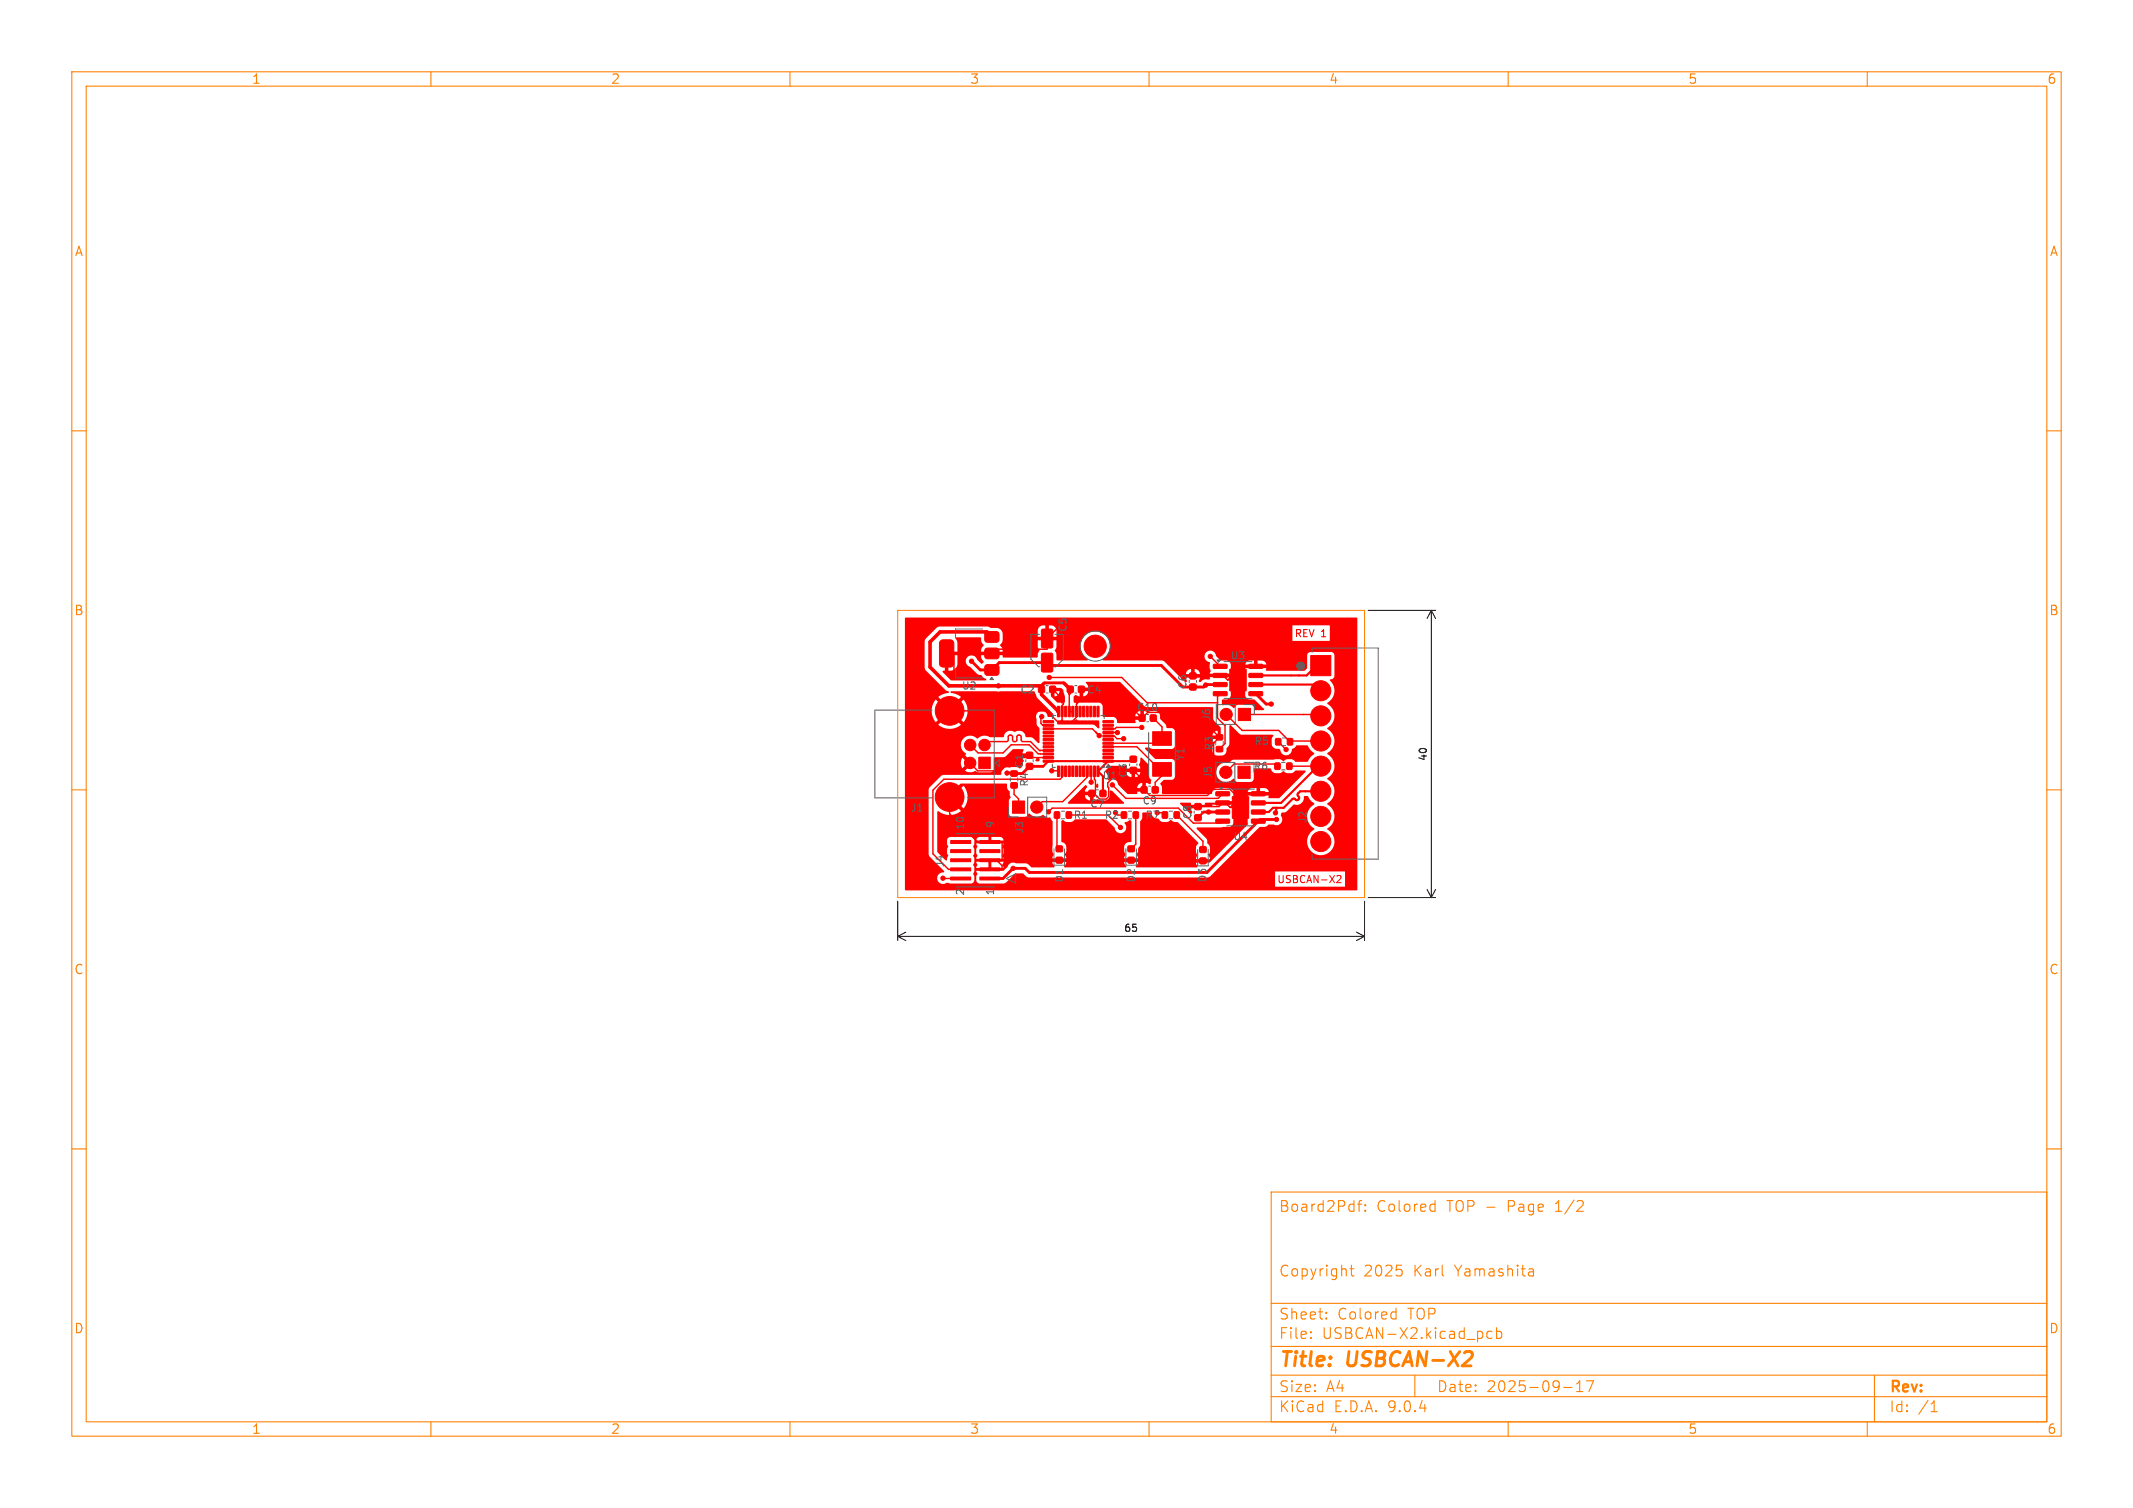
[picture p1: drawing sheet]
<svg xmlns="http://www.w3.org/2000/svg" width="297mm" height="210mm" viewBox="0 0 297 210" stroke-linecap="round" stroke-linejoin="round" font-family="sans-serif">
<g fill="none" stroke="#000" stroke-width=".14">
<path d="M190.5 85h9.4M199.3 85v40M199.3 85l.6 1.1M199.3 85l-.6 1.1M125 125.5v5.5M125 130.4h65M125 130.4l1.1 .6M126.1 129.8l-1.1 .6M188.9 129.8l1.1 .6M190 125.5v5.5M190 130.4l-1.1 .6M190.5 125h9.4"/>
<path d="M198.7 123.9l.6 1.1M199.9 123.9l-.6 1.1"/>
</g>
<path d="M186.2 122l.3-.1 .2 .3-.6 .7h.6" fill="none" stroke="#f00" stroke-width=".14"/>
<g fill="#f00" stroke="#f00" stroke-width=".14">
<path d="M153.6 105.9h1.4v.2v.1h-1.4z"/>
<path d="M153.6 105.4h1.4v.2v.1h-1.4z"/>
<path d="M153.6 104.9h1.4v.2v.1h-1.4z"/>
<path d="M153.6 104.4h1.4v.2v.1h-1.4z"/>
<path d="M153.6 103.9h1.4v.2v.1h-1.4z"/>
<path d="M153.6 103.4h1.4v.2v.1h-1.4z"/>
<path d="M153.6 102.9h1.4v.2v.1h-1.4z"/>
<path d="M153.6 102.4h1.4v.2v.1h-1.4z"/>
<path d="M153.6 101.9h1.4v.2v.1h-1.4z"/>
<path d="M153.6 101.4h1.4v.2v.1h-1.4z"/>
<path d="M153.6 100.9h1.4v.2v.1h-1.4z"/>
<path d="M153.6 100.4h1.4v.2v.1h-1.4z"/>
<path d="M152.8 98.4h.2v1.4h-.3z"/>
<path d="M152.3 98.4h.2v1.4h-.3z"/>
<path d="M151.8 98.4h.2v1.4h-.3z"/>
<path d="M151.3 98.4h.2v1.4h-.3z"/>
<path d="M150.8 98.4h.2v1.4h-.3z"/>
<path d="M150.3 98.4h.2v1.4h-.3z"/>
<path d="M149.8 98.4h.2v1.4h-.3z"/>
<path d="M149.3 98.4h.2v1.4h-.3z"/>
<path d="M148.8 98.4h.2v1.4h-.3z"/>
<path d="M148.3 98.4h.2v1.4h-.3z"/>
<path d="M147.8 98.4h.2v1.4h-.3z"/>
<path d="M147.3 98.4h.2v1.4h-.3z"/>
<path d="M145.3 100.4h1.3l.1 .2-.1 .1h-1.3z"/>
<path d="M145.3 100.9h1.3l.1 .2-.1 .1h-1.3z"/>
<path d="M145.3 101.4h1.3l.1 .2-.1 .1h-1.3z"/>
<path d="M145.3 101.9h1.3l.1 .2-.1 .1h-1.3z"/>
<path d="M145.3 102.4h1.3l.1 .2-.1 .1h-1.3z"/>
<path d="M145.3 102.9h1.3l.1 .2-.1 .1h-1.3z"/>
<path d="M145.3 103.4h1.3l.1 .2-.1 .1h-1.3z"/>
<path d="M145.3 103.9h1.3l.1 .2-.1 .1h-1.3z"/>
<path d="M145.3 104.4h1.3l.1 .2-.1 .1h-1.3z"/>
<path d="M145.3 104.9h1.3l.1 .2-.1 .1h-1.3z"/>
<path d="M145.3 105.4h1.3l.1 .2-.1 .1h-1.3z"/>
<path d="M145.3 105.9h1.3l.1 .2-.1 .1h-1.3z"/>
<path d="M147.3 106.7l.2 .1v1.3v.1l-.3-.1z"/>
<path d="M147.8 106.7l.2 .1v1.3v.1l-.3-.1z"/>
<path d="M148.3 106.7l.2 .1v1.3v.1l-.3-.1z"/>
<path d="M148.8 106.7l.2 .1v1.3v.1l-.3-.1z"/>
<path d="M149.3 106.7l.2 .1v1.3v.1l-.3-.1z"/>
<path d="M149.8 106.7l.2 .1v1.3v.1l-.3-.1z"/>
<path d="M150.3 106.7l.2 .1v1.3v.1l-.3-.1z"/>
<path d="M150.8 106.7l.2 .1v1.3v.1l-.3-.1z"/>
<path d="M151.3 106.7l.2 .1v1.3v.1l-.3-.1z"/>
<path d="M151.8 106.7l.2 .1v1.3v.1l-.3-.1z"/>
<path d="M152.3 106.7l.2 .1v1.3v.1l-.3-.1z"/>
<path d="M152.8 106.7l.2 .1v1.3v.1l-.3-.1z"/>
<path d="M158.9 109.6h.8v.8h-.8z"/>
<path d="M160.5 109.6h.7v.8h-.7z"/>
<path d="M169.4 104h.8v.7h-.8z"/>
<path d="M169.4 102.3h.8v.7h-.8z"/>
<path d="M172.4 98.7h1.7v1.7h-1.7z"/>
<path d="M182.5 91.3h2.8v2.8h-2.8z"/>
<path d="M153.2 110.1h.8v.8h-.8z"/>
<path d="M151.6 110.1h.8v.8h-.8z"/>
<path d="M161.9 113.1h.6v.8h-.6z"/>
<path d="M163.5 113.1h.7v.8h-.7z"/>
<path d="M156.2 113.1h.6v.8h-.6z"/>
<path d="M157.8 113.1h.7v.8h-.7z"/>
<path d="M177.6 102.9h.7v.8h-.7z"/>
<path d="M179.3 102.9h.7v.8h-.7z"/>
<path d="M137.2 92.7l.3-.1h1.5l.1 .3-.1 1-.3 .2-1.4-.1-.2-.3z"/>
<path d="M137.2 90.4l.3-.1h1.5l.1 .3-.1 1-.3 .2-1.4-.1-.2-.3z"/>
<path d="M131 89.2l.2-.1h1.1l.2 .1 .2 .2 .1 3-.1 .2-.2 .2-1.3 .1-.3-.3-.1-3z"/>
<path d="M137.2 88.1l.3-.1h1.5l.1 .3-.1 1-.3 .2-1.4-.1-.2-.3z"/>
<path d="M157.4 105.3h.8v.8h-.8z"/>
<path d="M157.4 106.9h.8v.8h-.8z"/>
<path d="M140.8 107.4h.8v.7h-.8z"/>
<path d="M140.8 109h.8v.7h-.8z"/>
<path d="M169 92.5h1.8l.1 .5-.2 .1h-1.7l-.1-.2z"/>
<path d="M169 93.8h1.8l.1 .5-.2 .1h-1.7l-.1-.2z"/>
<path d="M169 95.1l1.8-.1 .1 .5-.2 .1h-1.7l-.1-.1z"/>
<path d="M169 96.3h1.8l.1 .5-.2 .1h-1.7l-.1-.1z"/>
<path d="M173.9 96.3h1.8l.1 .5-.1 .1h-1.7l-.1-.1z"/>
<path d="M173.9 95.1l1.8-.1 .1 .5-.1 .1h-1.7l-.1-.1z"/>
<path d="M173.9 93.8h1.8l.1 .5-.1 .1h-1.7l-.1-.2z"/>
<path d="M173.9 92.5h1.8l.1 .5-.1 .1h-1.7l-.1-.2z"/>
<path d="M171.2 93.2h2.3v3h-2.3z"/>
<path d="M167.1 119.5h.8v.8h-.8z"/>
<path d="M167.1 117.9h.8v.8h-.8z"/>
<path d="M136.3 105.5h1.6v1.6h-1.6z"/>
<path d="M144.6 95.6h.8v.8h-.8z"/>
<path d="M146.2 95.6h.8v.8h-.8z"/>
<path d="M148.6 95.6h.8v.8h-.8z"/>
<path d="M150.2 95.6h.8v.8h-.8z"/>
<path d="M179.2 106.3h.7v.8h-.7z"/>
<path d="M177.5 106.3h.7v.8h-.7z"/>
<path d="M160.2 99.6h.8v.8h-.8z"/>
<path d="M158.6 99.6h.8v.8h-.8z"/>
<path d="M147.1 119.4h.8v.8h-.8z"/>
<path d="M147.1 117.8h.8v.8h-.8z"/>
<path d="M165.7 95.3h.8v.8h-.8z"/>
<path d="M165.7 93.7h.8v.8h-.8z"/>
<path d="M142.9 106.3h.9v.8h-.9z"/>
<path d="M142.9 104.8h.9v.8h-.9z"/>
<path d="M141 111.6h1.7v1.7h-1.7z"/>
<path d="M172.4 106.7h1.7v1.7h-1.7z"/>
<path d="M157.1 119.4h.8v.8h-.8z"/>
<path d="M157.1 117.8h.8v.8h-.8z"/>
<path d="M145.1 91h1.2l.3 .1v2.3l-.2 .2h-1.2l-.2-.2z"/>
<path d="M145.1 87.7l1.2-.1 .3 .2v2.2l-.2 .2-1.2 .1-.2-.2z"/>
<path d="M169.3 110.3h1.8l.1 .5h-.1h-1.7l-.1-.1z"/>
<path d="M169.3 111.6l1.8-.1 .1 .5-.1 .1h-1.7l-.1-.1z"/>
<path d="M169.3 112.8h1.8l.1 .5-.1 .1h-1.7l-.1-.2z"/>
<path d="M169.3 114.1h1.8l.1 .5-.1 .1-1.7-.1-.1-.1z"/>
<path d="M174.3 114.1h1.8l.1 .5-.2 .1-1.7-.1-.1-.1z"/>
<path d="M174.3 112.8h1.8l.1 .5-.2 .1h-1.7l-.1-.2z"/>
<path d="M174.3 111.6l1.8-.1 .1 .5-.2 .1h-1.7l-.1-.1z"/>
<path d="M174.3 110.3h1.8l.1 .5h-.2h-1.7l-.1-.1z"/>
<path d="M171.6 111h2.3v3h-2.3z"/>
<path d="M160.5 101.9h2.6v1.9h-2.6z"/>
<path d="M160.5 106.2h2.6v1.9h-2.6z"/>
<path d="M166.4 113.5h.8v.8h-.8z"/>
<path d="M166.4 111.9h.8v.8h-.8z"/>
<path d="M136.4 122.1h2.8v.4h-2.8z"/>
<path d="M132.4 122.1h2.8v.4h-2.8z"/>
<path d="M136.4 120.9h2.8v.4h-2.8z"/>
<path d="M132.4 120.9h2.8v.4h-2.8z"/>
<path d="M136.4 119.6h2.8v.4h-2.8z"/>
<path d="M132.4 119.6h2.8v.4h-2.8z"/>
<path d="M136.4 118.3h2.8v.4h-2.8z"/>
<path d="M132.4 118.3h2.8v.4h-2.8z"/>
<path d="M136.4 117.1h2.8v.4h-2.8z"/>
<path d="M132.4 117.1h2.8v.4h-2.8z"/>
<path d="M148.5 113.1h.7v.8h-.7z"/>
<path d="M146.8 113.1h.7v.8h-.7z"/>
<circle cx="170.7" cy="99.5" r=".85"/>
<circle cx="183.9" cy="96.2" r="1.4"/>
<circle cx="183.9" cy="99.7" r="1.4"/>
<circle cx="183.9" cy="103.2" r="1.4"/>
<circle cx="183.9" cy="106.7" r="1.4"/>
<circle cx="183.9" cy="110.2" r="1.4"/>
<circle cx="183.9" cy="113.7" r="1.4"/>
<circle cx="183.9" cy="117.2" r="1.4"/>
<circle cx="137.1" cy="103.7" r=".8"/>
<circle cx="135.1" cy="103.7" r=".8"/>
<circle cx="135.1" cy="106.2" r=".8"/>
<circle cx="132.2" cy="111" r="2"/>
<circle cx="132.2" cy="99" r="2"/>
<circle cx="144.4" cy="112.4" r=".85"/>
<circle cx="170.7" cy="107.5" r=".85"/>
<circle cx="152.5" cy="90" r="1.55"/>
<circle cx="156" cy="115.2" r=".3"/>
<circle cx="156.5" cy="102.9" r=".3"/>
<circle cx="155.6" cy="102" r=".3"/>
<circle cx="166" cy="107" r=".3"/>
<circle cx="172" cy="104" r=".3"/>
<circle cx="166" cy="103" r=".3"/>
<circle cx="174" cy="104" r=".3"/>
<circle cx="150.3" cy="111.2" r=".3"/>
<circle cx="132.8" cy="94.2" r=".3"/>
<circle cx="146.1" cy="94.3" r=".3"/>
<circle cx="140.2" cy="107.7" r=".3"/>
<circle cx="139" cy="95.5" r=".3"/>
<circle cx="141.1" cy="120.9" r=".3"/>
<circle cx="177" cy="98" r=".3"/>
<circle cx="177.7" cy="114.1" r=".3"/>
<circle cx="167.9" cy="95.4" r=".3"/>
<circle cx="168.3" cy="113.1" r=".3"/>
<circle cx="135.3" cy="92.1" r=".3"/>
<circle cx="154.9" cy="109.3" r=".3"/>
<circle cx="153.1" cy="102.4" r=".3"/>
<circle cx="159" cy="101.3" r=".3"/>
<circle cx="146.4" cy="107.3" r=".3"/>
<circle cx="131.3" cy="122.3" r=".3"/>
<circle cx="151.9" cy="108.9" r=".3"/>
<circle cx="168.5" cy="91.4" r=".3"/>
<circle cx="146" cy="113.1" r=".3"/>
<circle cx="145.1" cy="99.8" r=".3"/>
<circle cx="179.1" cy="104.4" r=".3"/>
<circle cx="177.6" cy="113.2" r=".3"/>
</g>
<g fill="none" stroke="#f00" stroke-width=".2">
<path d="M132.2 99h13.5l1.6 1.5h1.9l.7-.6v-1.8l.7-.7h5.8l2.6 2.6 .8-.8h6.5l3.5 3.5-.8 .8v6.4M132.8 91v3.2M145 95.5v.5M145.1 99.8l-.2 .1v.8l.3 .3h.8M145.8 92.3l.4 .4M146.1 94.3h10.1l3.5 3.6h9.8M146.6 96l1.5 1.5v.5l-.2 .2v2.3M147.9 99.1h.1M148 86.7l-2.2 2.2v1.5h-6.8l-.6 .6h-6.6M148 86.6h9.1M148.9 96.6v2.5h.5M149 96v.5"/>
<path d="M149.9 99.1h.1M166.1 94.1h4.2l.6 .6M167.9 95.3l-.1 .1M168.5 91.4l1.4 1.4M169.9 96.6l-.4 .4v3l1.1 1.1v2.4l-.8 .8M170.7 99.5l2.3 2.2h5l1.6 1.6 .1-.1h4.2M170.9 94.7h1.5M173.3 99.5h10.4l.2 .2M174.9 92.8h-2.1l-1.9 1.9M183.5 95.8l.4 .4M183.9 92.7h.1M183.9 96.2h.1"/>
<path d="M183.9 99.7h.1M132.2 111v2.4l3.9 3.9h3.4v2.5M132.2 112.2h.1M135.1 106.3h.1M135.1 103.8l1.1 1.1h3.5l1.1-1.2h2.5l1.3 1.3h1.4M135.1 103.8h.1M137.1 103.8l.5-.5h2.6l.2-.2v-.6l.2-.1 .4 .1v.7l.4 .1 .2-.2v-.6l.4-.1 .2 .1v.6l.1 .1 1.2 .1 1.2 1.2h1.3M138.8 119.8l.7 .8v.5h-1.7M139.5 119.8h18M139.5 119.8h-1.7M141.1 107.7h.1M141.2 109.4v1.2l.6 .6v1.2"/>
<path d="M143.3 105.2l.4 .3M144.8 105h.1M146 105.5h-4.8l-1.9 1.9h-3.2l-1-1.1M146 101.5h6.1l1 .9M146 113.1l.5-.6h17.6l2.1 2.1h3.8l.3-.2M146.4 107.3l1 .1M147.2 113.5v4.4l.3 .3M147.4 107.4h.1M147.5 118.2h.1M147.5 119.8h.1M147.9 107.4h.1M147.9 107.4v.8l-.3 .3h-16.2l-1.5 1.5v8.9l2.2 2.2h1.7"/>
<path d="M148.8 113.5h5.5l1.7 1.7M151.4 107.4h.1M151.4 107.4v.8l-3.4 3.4h-2.9l-.7 .8M151.9 107.4h.1M151.9 107.4v1.5M152 110.5h.4M152.4 107.4h.1M152.4 107.4v1.1l.1 .2v1.7l-.1 .1M152.9 107.4h.1M154.3 102.5h.9l.3 .4h1M154.3 102h1.3M154.3 104h4l3.1 3.2h.4v.8l-.9 1v1"/>
<path d="M154.9 109.3l1.9 1.9h12.8l.7-.7M155.6 113.5h.9M157.5 118.2h.1M157.5 119.8h.1M157.5 119.8l.1 .1h9.9M157.8 105.7l-.3 .3M158.2 113.5v4.1l-.7 .6M159 101.3h-3.5l-.2 .2h-1M160.6 100l1.2 1.2v1.8M161.1 113.2h.8l.3 .3M161.8 102.9l-.7 .6h-6.8M163.8 113.5l3.7 3.7v1.1"/>
<path d="M166.8 112.3h2.9l.6-.5h.3l.7 .7M167.5 119.9h.1M169 109.9l-.9 .9h-8l-.8-.8v-1.2l-1.5-1.5h-1.8l-1.8 1.7v.6l.2 .1v1.2l-.4 .4h-.9l-.7-.8M169 109.9h2.3l1.2 1.3M171.3 112.5h1.4M175.2 110.5h-2l-1.9 2M175.4 114.1l-.2 .3M177.6 113.2h.1M177.9 106.7l-.3-.3h-5.8l-1.1 1.2M178 103.3h.1M178 103.3l1.1 1.1M183.3 113.1l.6 .6"/>
<path d="M183.9 113.7h.1M183.9 106.7h-4.4M183.9 106.7h.1M183.9 110.2h.1M131.3 122.3h2.5"/>
</g>
<path d="M135.3 92.1h.1M135.3 92.1l1.2 1.2h1.6l1-1h6.7M145.3 95.2l.1-.1h2.7l.1 .1M146.2 92.7h15.5l3 3h2.9l.3-.3M149 96.5l-.1 .1M167.9 95.3h2M174.9 96.6l1.4 1.4h.7M140.2 107.7h.9M145.2 106.7h-1.9l-.9 1h-1.2M167.6 113.1h2.7M175.2 114.4l-7.1 7.1h-24.8l-.5-.6h-1.7l-1.4 1.4h-1.9M175.4 114.1h2.3" fill="none" stroke="#f00" stroke-width=".4"/>
<path d="M138.1 88.7l-.7-.7h-6.5l-1.4 1.4v3.5l2.6 2.6h12.9l.3-.3M145 96v.7l2.3 2.3v.1M148.2 95.2l.8 .8" fill="none" stroke="#f00" stroke-width=".5"/>
<path d="M174.9 95.3h8.1l.9 .9M183.9 92.7h-.6l-1.4 1.4h-7M152.9 107.4l.7 .7v2.4M154.3 106l-1.4 1.4M157.5 106h-11.5l-.8 .7M167.6 113.1l-.8 .8M177.7 112.5v.6l-.1 .1M183.5 106.7l-5.1 5.1h-3.2M183.9 110.2h-2.9l-.3 .4 .2 .5-.1 .2-.2 .1-.4-.2h-.2l-1.3 1.3h-1.4l-.6 .6h-1.5" fill="none" stroke="#f00" stroke-width=".3"/>
<g fill="#f00">
<path d="M149.3 111.2l.4-.4h1.4a.71 .71 0 0 0 .7 .7v-.7h-2.1l1.4-1.5 .3 .3-.3 .3v.4h.8l.1 .2h.2l.1 1 .5-.2 .4 .2h.6a.72 .72 0 0 0 .7-.7v-.6l.3-.1 1.7 1.7v.1h-7.7l-.1-.2z"/>
<path d="M153.9 107.3l.7-.6h2.1h.2l-.1 .3h2l-.2-.5 .2-.4v-.5l.1-.1 1.1 1.1v1.6a.7 .7 0 0 1 .1 1l-.6-.2v.9l-.2 .1-.1 .2-.9 .1 .1 .2-.1 .1h-1.3l-.9-.9 2.9 .1v-.8a.71 .71 0 0 0-.7 .7h-2.2l-.4-.4a.85 .85 0 0 0-1.3-.6l-.2-.2v-.6l-.3-.4h2.9l.2 .5 .2 .2h.8a.71 .71 0 0 0 .8-.7h-.8v.7h-.5v-.7h-3.6z"/>
<path d="M152.7 109.1l.2 .1v.5a.26 .26 0 0 1-.3-.2 .26 .26 0 0 1 .1-.3z"/>
<path d="M144.3 105.6h.4v.4h-.5v-.1z"/>
<path d="M147.2 100.4l.7-.2 .1 .1h1.5l.4-.1 .1 .1h2.7a.32 .32 0 0 1 .3 .1 .32 .32 0 0 1 .1 .4v.5l-.2 .1-.4-.4-.3-.1h-4.9l-.1-.1z"/>
<path d="M146.3 96.1l.3-.1 .1-.2h1.1l.3 .3 .2 .9v.8l-.4 .2-.2-.1-.5-.1-.9-.8h.5a.71 .71 0 0 0 .7-.7h-.7v.7h-.5z"/>
<path d="M126 86.1l62.9-.1 .1 37.9-62.9 .1-.1-.5h61.3v-2.1h-9.8v2.1h-51.5v-30.5h2.7l.2 .4 2.7 2.7 .5 .2v.2l-.8 .2-.7 .4 1 .9-.3 .4-1-1-.1 .2a2.49 2.49 0 0 0 .1 3l1-1 .3 .4-1 .9 .2 .1a2.49 2.49 0 0 0 3-.1l-1-.9 .4-.4 1 1 .1-.2a2.49 2.49 0 0 0-.1-3l-1 1-.4-.4 1-.9-.6-.4-.8-.2v-.2h11.6l.4 .9 2.2 2.1 .1 .3-.1 .2h-.7a.82 .82 0 0 0-1.4-.6 .84 .84 0 0 0-.2 1l.1 .8 .3 .4v2.1h-.2l-.8-.8h-.8l-.1-.1a.94 .94 0 0 0-1.5-.7 1 1 0 0 0-1.6 .8h-1.8a1.5 1.5 0 0 0-1.9 .2 1.31 1.31 0 0 0-2 .1 1.31 1.31 0 0 0 .5 1.9l-.1 .3 .6 .6-.3 .2-.1 .1-.6-.6a1.29 1.29 0 0 0 0 1.5l.6-.6 .1 .1 .3 .2-.6 .7a1.63 1.63 0 0 0 1.5 0l.3 .2 1.9-.1 .3-.3v-1.7l1.5-.1 1.2-1.1h1.4v.2l-.1 .4 .9 .1v.4h-.9l.2 .6-.2 .4v.3l-.3 .3-.6-.2-.9 .1a.94 .94 0 0 0-1.2 1h-8.1l-.2 .1-1.7 1.7-.1 .3v9l.1 .3 2 2 .1 .1-.1 .1a.81 .81 0 0 0-.9 1.1 .81 .81 0 0 0 1.3 .3l.5 .1h3l.3-.2 .1-.8a.49 .49 0 0 1 0-.7v-.5a.41 .41 0 0 1 0-.7h.2l.2 .3-.2 .5h3.8l-.1-.5 .1-.4h-1.7v.9h-.4v-.9l-1.9 .1v-.6a.41 .41 0 0 1 0-.7v-.5h.2v.5a.52 .52 0 0 1 0 .7l3.8 .1v-.1a.49 .49 0 0 1 0-.7v-.6a.41 .41 0 0 1 0-.6v-.1h-3.8l.2 .5-.2 .3h-.2a.52 .52 0 0 1 0-.8v-.5l4 .1v-.2l-.1-.2-.3-.1h-1.3v.5h-.4v-.5h-1.3l-.2 .1-.2 .3h-.2l-.2-.3-.2-.1h-3l-.3 .1-.1 .2v.7l.1 .3-.1 .3v.6l.1 .4-.1 .6h-.2l-1.2-1.2v-5.5l.1-.1a2.53 2.53 0 0 0 3.2-.1l-1-.9 .4-.4 1 1 .1-.2a2.49 2.49 0 0 0-.1-3l-1 1-.4-.4 1-.9h6.3l.1 .1 .1 .7a.97 .97 0 0 1 .3 1l.1 .2-.2 .4v1.8l.1 .3 .3 .2 1.9-.1 .2-.1 .2-.3h.1a1.5 1.5 0 0 0 2 .2l.1 .1a.9 .9 0 0 0 .8 .2l.4 .6-.1 4.1 .2 .5-.2 .5h2l-.1-.2a.3 .3 0 0 1 0-.6l.1-.9a1.1 1.1 0 0 0-.7-.6v-2.8l.2-.2 .5 .3h.6l.6-.4h4.3l1.2 1.2a.81 .81 0 0 0 1.2 .6 .81 .81 0 0 0 .2-1.3v-.1l.4-.1 .3-.2 .2 .2v2.8v.1a.79 .79 0 0 0-1 .6v.7l.2 .4-.2 .5h2l-.2-.5 .2-.4v-.5l.3-.5v-3.2l.2-.5 .1-.7 1.1-.1 .1 .2a1.04 1.04 0 0 0 1.1 .8l.2 .2 .3 .2 .8-.1a.36 .36 0 0 1 .3-.2 .36 .36 0 0 1 .4 .2l.6 .1 2.8 2.8 .1 .2-.4 .4v.8l.2 .4-.2 .5h2l-.2-.5 .2-.4v-.8l-.4-.5v-.5l-1.5-1.5 .1-.1 4.4-.1a.65 .65 0 0 0 .6-.6v-.5l-.1-.4 .1-.4v-.5l-.1-.4 .1-.3h-2.9v.2l-.1 .1-.5-.1-.8 .1-.3 .2h-1.3l.2 .5-.2 .3-1.5-1.5 .1-.1h1.3l.1 .1v.2h2l.1-.3h1.8l.4-.2h1.6l-.1-.4 .1-.4v-.5h5l-.3-.4-.3-.2h-.6v.6h-.5v-.6l-.9 .1-.2 .2-.2 .3h-2a.64 .64 0 0 0-.6-.6h-1.8a.86 .86 0 0 0-.6 .9h-6.9v-1l-.2-.4v-.1l.5-.5h1.1l.3-.1 .1-.3-.1-2.2-.4-.3h-2.3l-1.4-1.5 .6-.1 .5 .2h2.7l.3-.1 .1-.3v-1.5h5.9v-.6a.69 .69 0 0 0-.7 .6h-5.2v-.6l-.1-.3-.3-.1h-.7l-.2-.5-.8-.9a.82 .82 0 0 0-.6-1h-.7l-.4 .2-.5-.2v.9l-.3 .1v.2l-.9 .1v.3l-.1 .1-2.5-.1a.63 .63 0 0 0-.5-.8h-1.4l-.1-.1 5.3 .1v-.8l-.5 .2-.2 .5h-4.6v-1.4a.66 .66 0 0 0-.8-.4l-2.4-.1-.4 .2-.4-.2v-.7l.2-.3 .5 .2h.6a.71 .71 0 0 0 .7-.7h-.7v.7h-.5v-.9l.3-.1v-.2h.9v-.4l-.3-.3 .1-.1 4.6-.1 3.6 3.5 9.4 .1 .1 1.7 1 1.1v1.3l-.2 .1-.1 .2h-.9l.3 .6-.3 .5v.6a.69 .69 0 0 0 .7 .6 1.31 1.31 0 0 0 1-.1l.2-.3 .1-.6 .4-.6 .1-2.6h.1l1.2 1.2 .3 .1h4.4v.2l-.2 .4v.7a.75 .75 0 0 0 1 .7l.1 .1a.83 .83 0 0 0 .9 .8 .83 .83 0 0 0 .8-.9l.4-.2 .3-.3 1.5 .1a2.02 2.02 0 0 0 .9 1v.1a2.1 2.1 0 0 0-.9 1.1h-1.7l-.6-.4h-.6l-.5 .3-.6-.3-6.2 .1a.93 .93 0 0 0-.8 .4 1.36 1.36 0 0 0-1.7 1.7 1.36 1.36 0 0 0 2.3 .5l.6 .5h1.9l.2-.1 .2-.3v-1.5h2.3l.1 .1a.7 .7 0 0 0 .6 .6h.6l.5-.3 .6 .3 .7-.1 .4-.3h1.3l.1 .1-3.7 3.8h-1.4l-.1-.2 .1-.2h-3l.2 .4-.2 .4v.5l.2 .3-.2 .5v.4l.2 .4-.2 .4 .1 .7-5.4 5.3h-1.9l.2 .5-.1 .2h-8.4v-.1l.2-.4 .1-.3h-2l.1 .3 .2 .3-.1 .2h-8.4l-.1-.1 .2-.4 .1-.3h-2l.1 .3 .2 .3-.1 .2h-3.1a1.06 1.06 0 0 0-.8-.6h-1.4a.83 .83 0 0 0-1.1 .5l-.6 .6h-3.8v.1a.49 .49 0 0 1 0 .7l.1 .7 .3 .2h3.4l.4-.1 1.2-1.2h1.2a1.06 1.06 0 0 0 .8 .5h25l.2-.2 6.9-6.8h.7l.6-.4h.7a.85 .85 0 0 0 1-.2 .85 .85 0 0 0-.1-1.1l.2-.3 .7-.2 1-1a1.09 1.09 0 0 0 1.4-1.1h.5a2.01 2.01 0 0 0 .9 1v.1a1.93 1.93 0 0 0 0 3.4v.1a1.91 1.91 0 0 0-.5 2.9 1.91 1.91 0 0 0 2.9 0 1.91 1.91 0 0 0-.6-2.9v-.1a1.93 1.93 0 0 0 0-3.4v-.1a1.93 1.93 0 0 0 0-3.4v-.1a1.93 1.93 0 0 0 0-3.4v-.1a1.93 1.93 0 0 0 0-3.4v-.1a1.93 1.93 0 0 0 0-3.4v-.1a1.93 1.93 0 0 0 .4-3.2v-.1a.59 .59 0 0 0 .6-.5v-2.9l-.1-.3-.3-.1h-3l-.3 .1-.1 .3v1.8l-.4 .4h-5.2l-.1-.1v-.3h-2.9l.1 .4-.1 .4v.5l.1 .4-.1 .4v.5l.1 .3-.1 .5v.5a.65 .65 0 0 0 .6 .5h.7l1.3 1.4-.1 .1h-1.2l-.1-.1v-.2a.49 .49 0 0 0-.4-.5l-1.9 .1-.2 .1-.2 .3h-.2a1.64 1.64 0 0 0-1.5-.4v-.7l.8-.1 .3-.4 .1-.6-.2-.4 .2-.4v-.5l-.2-.4 .2-.4h-3l.1 .2-.1 .1a1.06 1.06 0 0 0-1.2 .4l-.3-.1 .2-.5h-2l.2 .5-.1 .1h-.2l-1.1-1.1h3.2a.71 .71 0 0 0-.8-.7v.7h-.4v-.7l-.5 .1-.3 .6h-1.2l-1.8-1.8-.3-.1h-8.2l-.1-.2 .6-.5h13.6v.2a1.02 1.02 0 0 0 .8 .8l-.1 .7 .2 .4-.2 .4h3l-.2-.3 .2-.5v-.5h4.9l-.2-.4-.4-.1h-.6v.5h-.5v-.5h-.8l-.3 .2-.1 .3h-2a.65 .65 0 0 0-.6-.5h-.9l-.6-.7a.8 .8 0 0 0-.8-.7 .8 .8 0 0 0-.8 .7h-13.6l.1-.2a2.04 2.04 0 0 0 .2-1.8h30.8v-2.2h-5.2v2.2h-25.6a2.06 2.06 0 0 0-3.3-.8 2.06 2.06 0 0 0 .4 3.3l-.1 .2h-4.2l-.1-1-.2-.4 .2-.4v-1h-2.6v1l.2 .4-.2 .4-.1 .6h-4.7l-.1-.1v-.2h-3l.1 .4 .3 .4-.1 .1-.3 .2-.5-.5a.81 .81 0 0 0-1.4-.4 .81 .81 0 0 0 .3 1.3l1.1 1 .6 .2 .2 .3 .4 .3v.1l-4.8 .1-1.2-1.2-.1-.1 .2-.1a1.87 1.87 0 0 0 1.7-.4l.2-.4v-1.3h-1.2v2.1h-.5v-2.3l.2-.1 .1-.2h1.4v-1.4l-.2-.6h3.4l.1 .1a1.33 1.33 0 0 0 .4 1 1 1 0 0 0-.4 .9h3v-.5l-.4-.4 .4-.7v-1l-.2-.4h5.1v.9h2.6v-1a.84 .84 0 0 0-1.1-.6v1.6h-.5v-1.6h-.4l-.3 .2-.3 .5h-5.1l-.4-.3-1-.1-.5-.2-6.8 .1-.3 .1-1.5 1.5-.1 .3-.1 3.8h-2.7z"/>
</g>
<g fill="none" stroke="#626262" stroke-width=".14">
<path d="M129.8 98.9h-8v12.2h8M133 93.2v1.2h3.8M134.7 98.9h3.7v12.2h-3.7M136.8 87.6h-3.8v1.3M144.7 88.3h-1.2v3.5l1.1 1.1h.1M145.7 95.5h.2M145.7 96.5h.2M146.9 88.3h1.2v3.5l-1.1 1.1h-.1M147 99.6h-.5v.5M149.7 95.5h.2M149.7 96.5h.2M153.3 99.6h.4v.5"/>
<path d="M166.6 94.8v.2M169.4 98.1h2.6v2.8h-2.6zM170.4 92.1h3.9M170.4 97.3h3.9M173.3 98.1h1.4v1.4M182.7 90.8v-.6h9.2v29.4h-9.2v-.6M138.6 106.3l.5-.5v1zM140.4 112.4v1.4h1.4M140.7 108.3v.5M141.7 108.3v.5M143.1 111h2.6v2.8h-2.6zM143.9 105.8v.3"/>
<path d="M146.5 106.4v.5h.5M146.8 118.2v2.3h1.4v-2.3M147.8 113h.4M147.8 114h.4M152.7 110h.2M152.7 111h.2M153.7 106.4v.5h-.4M156.8 118.2v2.3h1.4v-2.3M157.1 113h.5M157.1 114h.5M158.3 106.4v.2M159.7 100.5h.2"/>
<path d="M159.9 109.5h.3M159.9 110.5h.3M159.9 102v6M162.8 113h.5M162.8 114h.5M163.7 102v6M166.8 118.3v2.3h1.4v-2.3M167.3 113v.2M169.3 106.2h2.7v2.7h-2.7zM170.3 103.3v.4M170.8 109.9h3.9M170.8 115h3.9"/>
<path d="M173.2 106.2h1.4M178.5 106.2h.4M178.5 107.2h.4M178.6 102.8h.4M178.6 103.8h.4"/>
<circle cx="152.5" cy="90" r="2.1"/>
</g>
<g fill="#626262" stroke="#626262" stroke-width=".14">
<path d="M154.3 106.4l.4 .5h-.7z"/>
<path d="M138.1 94.3l.2 .3h-.5z"/>
<path d="M169.4 91.9h.5l-.2 .3z"/>
<path d="M169.8 109.7h.5l-.3 .3z"/>
<circle cx="181.1" cy="92.7" r=".55"/>
</g>
<path d="M133.1 116.1h5.4M133.1 123.5h5.4M140.1 122.3l1.3-.6v1.3z" fill="none" stroke="#626262" stroke-width=".15"/>
<g fill="none" stroke="#ff8000" stroke-width=".15">
<path d="M10 10h277v190h-277zM12 12h273v186h-273zM60 10v2M110 10v2M160 10v2M210 10v2M260 10v2M10 60h2M285 60h2M10 110h2M285 110h2M10 160h2"/>
<path d="M177 166h108v32h-108zM188 176.7h.5M188.2 176.2v1.3v.1l.3 .1M189 167.7h.6M189.6 167.2l-.3 .1-.1 .1v1.3M190.1 168.6h.1l-.1 .1M190.1 168.6h-.1l.1 .1M190.1 167.8v.1M190.1 168.6v.1M190.1 167.8h.1l-.1 .1M190.1 167.8h-.1l.1 .1M194.5 176.2h.7"/>
<path d="M195.1 176.8l.1 .3v.3l-.1 .2M199.4 167.7l.4 .1M199.8 167.2v1.5M199.8 168.6l-.4 .1M213 176.7l.5 .1v.9M213.5 177.6l-.5 .1M213.5 177.1h-.5M285 160h2M60 198v2M110 198v2M160 198v2M177 194.5h108"/>
<path d="M177 191.5h108M177 187.5h108M177 181.5h108M182.5 186.3h.1l-.1 .1M182.5 186.3v.1M182.5 185.5v.1M182.5 185.5h.1l-.1 .1M184.7 183.6v.1M184.7 183.6h-.1l.1 .1M184.7 182.8v.1M184.7 182.8h-.1l.1 .1M194 182.7l.4 .1"/>
<path d="M194.4 182.2v1.5M194.4 183.6l-.4 .1M197 191.5v3M207.7 185.5l-.4-.1-.3 .3v.4l.2 .2 .1 .1 .4-.1M208.4 185.5l.4-.1 .3 .3v.4l-.1 .2-.2 .1-.4-.1M208.4 184.9v1.5M210 198v2M217.7 193.2h1.2M219.5 193.8h.9M219.5 192.7l.5-.4v1.5M220.9 192.3h1l-.7 1.5M260 198v2"/>
<path d="M261 191.5v6.5M268.9 196.6h.8M269 195.5l.3-.4v1.5"/>
</g>
<path d="M205 188.4v.4l-.1 .3" fill="none" stroke="#ff8000" stroke-width=".4"/>
<path d="M125 85h65v40h-65z" fill="none" stroke="#ff8000" stroke-width=".14"/>
<g font-size="2.8" fill="#ff8000">
<text x="178" y="190.9">Title:</text>
<text x="187.7" y="190.9">USBCAN-X2</text>
</g>
<g font-size="2.1" fill="#ff8000">
<text x="178" y="169">Board2Pdf:</text>
<text x="191.7" y="169">Colored</text>
<text x="201.5" y="169">TOP -</text>
<text x="210.2" y="169">Page</text>
<text x="217" y="169">1/2</text>
<text x="178" y="178">Copyright</text>
<text x="189.9" y="178">2025</text>
<text x="196.9" y="178">Karl</text>
<text x="202.7" y="178">Yamashita</text>
<text x="178" y="184">Sheet:</text>
<text x="186.2" y="184">Colored</text>
<text x="196.1" y="184">TOP</text>
<text x="178" y="186.7">File:</text>
<text x="184.1" y="186.7">USBCAN-X2.kicad_pcb</text>
<text x="178" y="196.9">KiCad</text>
<text x="178" y="194.1">Size:</text>
<text x="184.7" y="194.1">A4</text>
<text x="185.7" y="196.9">E.D.A.</text>
<text x="193.3" y="196.9">9.0.4</text>
<text x="200" y="194.1">Date:</text>
<text x="207" y="194.1">2025-09-17</text>
<text x="263" y="194.3">Rev:</text>
<text x="263" y="196.9">Id:</text>
<text x="267.1" y="196.9">/1</text>
</g>
<g font-size="1.8" fill="#ff8000">
<text x="35" y="11.9">1</text>
<text x="85" y="11.9">2</text>
<text x="135" y="11.9">3</text>
<text x="185" y="11.9">4</text>
<text x="235" y="11.9">5</text>
<text x="285" y="11.9">6</text>
<text x="10.3" y="35.9">A</text>
<text x="285.4" y="35.9">A</text>
<text x="10.3" y="85.9">B</text>
<text x="285.3" y="85.9">B</text>
<text x="10.3" y="135.9">C</text>
<text x="285.3" y="135.9">C</text>
<text x="10.3" y="185.9">D</text>
<text x="285.3" y="185.9">D</text>
<text x="35" y="199.9">1</text>
<text x="85" y="199.9">2</text>
<text x="135" y="199.9">3</text>
<text x="185" y="199.9">4</text>
<text x="235" y="199.9">5</text>
<text x="285" y="199.9">6</text>
</g>
<g font-size="1.4" fill="#626262">
<text x="148.7" y="88.1" transform="rotate(-90 148.7 88.1)">C5</text>
<text x="171.3" y="92">U3</text>
<text x="133.8" y="96.2">U2</text>
<text x="142" y="96.8">C2</text>
<text x="151.3" y="96.8">C4</text>
<text x="158.2" y="99.2">C10</text>
<text x="165.4" y="96" transform="rotate(-90 165.4 96)">C6</text>
<text x="168.7" y="100.5" transform="rotate(-90 168.7 100.5)">J6</text>
<text x="142.6" y="107.1" transform="rotate(-90 142.6 107.1)">C1</text>
<text x="165.1" y="106" transform="rotate(-90 165.1 106)">Y1</text>
<text x="169.1" y="104.6" transform="rotate(-90 169.1 104.6)">R3</text>
<text x="174.5" y="107.4">R6</text>
<text x="174.6" y="103.9">R5</text>
<text x="126.7" y="113.2">J1</text>
<text x="143.4" y="109.7" transform="rotate(-90 143.4 109.7)">R4</text>
<text x="151.7" y="112.7">C7</text>
<text x="153.4" y="108.7">U1</text>
<text x="157.1" y="108.4" transform="rotate(-90 157.1 108.4)">C3</text>
<text x="159" y="112.2">C9</text>
<text x="169" y="108.5" transform="rotate(-90 169 108.5)">J5</text>
<text x="134.4" y="115.7" transform="rotate(-90 134.4 115.7)">10</text>
<text x="138.6" y="115.4" transform="rotate(-90 138.6 115.4)">9</text>
<text x="142.7" y="116.2" transform="rotate(-90 142.7 116.2)">J3</text>
<text x="149.4" y="114.2">R1</text>
<text x="153.7" y="114.2">R2</text>
<text x="159.4" y="114.2">R7</text>
<text x="166.1" y="114.2" transform="rotate(-90 166.1 114.2)">C8</text>
<text x="171.7" y="117.2">U4</text>
<text x="182.1" y="114.8" transform="rotate(-90 182.1 114.8)">J2</text>
<text x="131.6" y="120.9" transform="rotate(-90 131.6 120.9)">J4</text>
<text x="134.4" y="124.8" transform="rotate(-90 134.4 124.8)">2</text>
<text x="138.6" y="124.8" transform="rotate(-90 138.6 124.8)">1</text>
<text x="148.2" y="123" transform="rotate(-90 148.2 123)">D1</text>
<text x="158.2" y="123" transform="rotate(-90 158.2 123)">D2</text>
<text x="168.2" y="123" transform="rotate(-90 168.2 123)">D3</text>
</g>
<g font-size="1.4" fill="#f00">
<text x="180.2" y="88.8">REV 1</text>
<text x="177.8" y="123.1">USBCAN-X2</text>
</g>
<g font-size="1.4">
<text x="198.9" y="106.1" transform="rotate(-90 198.9 106.1)">40</text>
<text x="156.4" y="130">65</text>
</g>
</svg>
